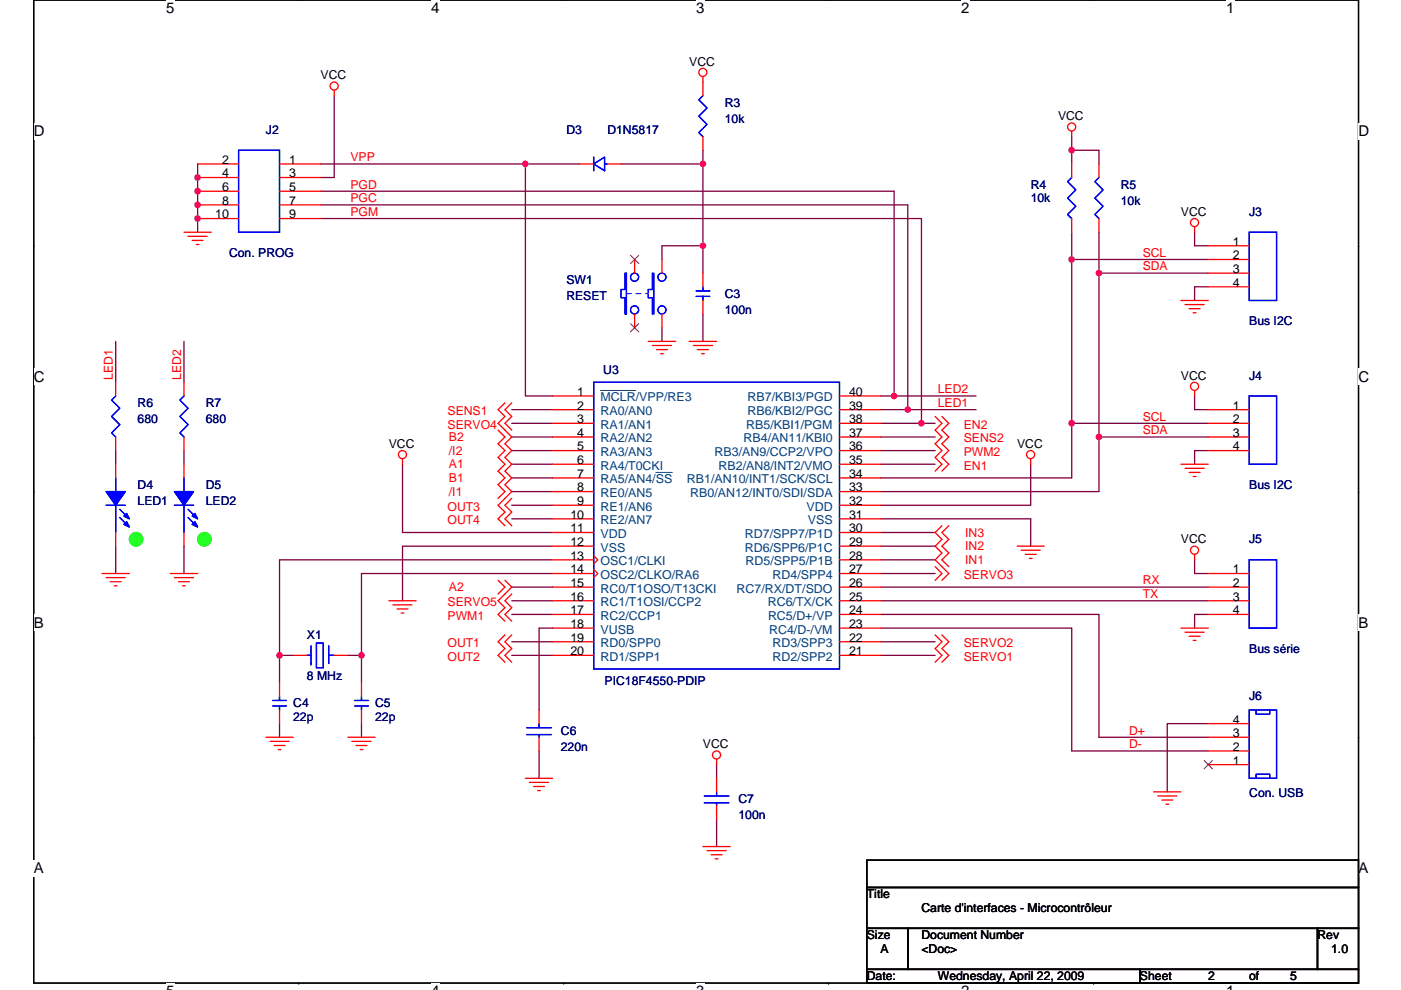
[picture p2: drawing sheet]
<svg xmlns="http://www.w3.org/2000/svg" width="297mm" height="210mm" viewBox="0 0 297 210" stroke-linecap="round" stroke-linejoin="round" font-family="sans-serif">
<path d="M7.2 0h280.8v208.5h-280.8z" fill="none" stroke="#000" stroke-width=".28"/>
<g fill="#fff">
<path d="M35.2 0h1.8v3.5h-1.8z"/>
<path d="M35.2 208.5h1.8v1.4h-1.8z"/>
</g>
<path d="M63.3 0h.1M63.3 208.5h.1" fill="none" stroke="#000" stroke-width=".28"/>
<g fill="#fff">
<path d="M91.4 0h1.8v3.5h-1.8z"/>
<path d="M91.4 208.5h1.8v1.4h-1.8z"/>
</g>
<path d="M119.5 0h.1M119.5 208.5h.1" fill="none" stroke="#000" stroke-width=".28"/>
<g fill="#fff">
<path d="M147.6 0h1.7v3.5h-1.7z"/>
<path d="M147.6 208.5h1.7v1.4h-1.7z"/>
</g>
<path d="M175.7 0h.1M175.7 208.5h.1" fill="none" stroke="#000" stroke-width=".28"/>
<g fill="#fff">
<path d="M203.8 0h1.7v3.5h-1.7z"/>
<path d="M203.8 208.5h1.7v1.4h-1.7z"/>
</g>
<path d="M231.9 0h.1M231.9 208.5h.1" fill="none" stroke="#000" stroke-width=".28"/>
<g fill="#fff">
<path d="M259.9 0h1.8v3.5h-1.8z"/>
<path d="M259.9 208.5h1.8v1.4h-1.8z"/>
<path d="M7.2 26.1h2.2v3.5h-2.2z"/>
<path d="M288 26.1h2.3v3.5h-2.3z"/>
<path d="M7.2 78.2h2.2v3.5h-2.2z"/>
<path d="M288 78.2h2.3v3.5h-2.3z"/>
</g>
<path d="M7.2 52.1h.1M288 52.1h.1" fill="none" stroke="#000" stroke-width=".28"/>
<g fill="#fff">
<path d="M7.2 130.3h2v3.5h-2z"/>
<path d="M288 130.3h2.1v3.5h-2.1z"/>
</g>
<path d="M7.2 104.3h.1M288 104.3h.1" fill="none" stroke="#000" stroke-width=".28"/>
<g fill="#fff">
<path d="M7.1 182.4h2.2v3.5h-2.2z"/>
<path d="M288 182.4h2.1v3.5h-2.1z"/>
</g>
<path d="M7.2 156.4h.1M288 156.4h.1M183.8 196.9h8.7v8.7h-8.7zM183.8 182.4h104.2v5.8h-104.2zM183.8 188.2h104.2v8.7h-104.2zM192.5 196.9h86.8v8.7h-86.8zM279.3 196.9h8.7v8.7h-8.7zM183.8 205.6h57.9v2.9h-57.9zM241.7 205.6h46.3v2.9h-46.3z" fill="none" stroke="#000" stroke-width=".28"/>
<g fill="none" stroke="#800040" stroke-width=".28">
<path d="M41.9 34.8v14.5M68 34.8h43.4M70.9 20.3v17.4h-2.9M111.4 34.8v49.2h5.8M111.4 34.8h11.6M131.7 34.8h17.3M149 34.8v17.3M149 31.9v2.9M227.2 31.9h5.8v2.9M227.2 29v2.9M227.2 31.9v2.9M68 43.5h124.5v43.4"/>
<path d="M68 46.4h127.4v43.4M68 40.6h121.6v43.4M149 52.1h-8.6v2.9M149 52.1v5.8M227.2 55h29M227.2 55v34.8M227.2 49.3v5.7M233 49.3v43.4M233 57.9h23.2M253.3 49.3v2.8h2.9M24.5 72.4v8.7M39 72.4v8.7"/>
<path d="M140.4 69.5v2.9M149 66.6v5.8M256.2 60.8h-2.9v2.9M24.5 95.6v2.9M39 95.6v2.9M85.3 98.5v14.4h31.9M108.5 86.9h8.7M108.5 95.6h8.7M108.5 98.5h8.7M108.5 92.7h8.7M108.5 89.8h8.7M186.7 89.8h8.7"/>
<path d="M186.7 95.6h11.6M186.7 98.5h11.6M186.7 92.7h11.6M186.7 86.9h5.8M186.7 84h2.9M189.6 84h17.3M192.5 86.9h14.4M195.4 89.8h2.9M218.5 98.5v8.7h-31.8M227.2 89.8v11.6h-40.5M227.2 89.8h29M233 92.7v11.6h-46.3"/>
<path d="M233 92.7h23.2M253.3 84v2.9h2.9M256.2 95.6h-2.9v2.9M24.5 115.8v5.8M39 115.8v5.8M108.5 110h8.7M108.5 101.4h8.7M108.5 104.3h8.7M108.5 107.2h8.7M117.2 118.7h-57.9v20.3M117.2 115.8h-31.9v11.6M186.7 112.9h11.6"/>
<path d="M186.7 115.8h11.6M186.7 118.7h11.6M186.7 110h31.8v5.8M253.3 118.7v2.9h2.9M59.3 139v5.8M59.3 139h2.9M73.7 139h2.9M76.6 139v5.8M108.5 136.1h8.7M108.5 127.4h8.7M108.5 130.3h8.7M108.5 139h8.7"/>
<path d="M108.5 124.5h8.7M117.2 133.2h-2.9v17.4M117.2 121.6h-40.6v17.4M186.7 121.6h11.6M186.7 136.1h11.6M186.7 139h11.6M186.7 133.2h40.5v26.1h29M186.7 130.3h46.3v26.1h23.2M186.7 127.4h69.5M186.7 124.5h69.5M256.2 130.3h-2.9v2.9M59.3 153.5v2.9"/>
<path d="M76.6 153.5v2.9M114.3 159.3v5.8M256.2 153.5h-8.7v14.5M151.9 173.8v5.8M151.9 162.2v2.9"/>
</g>
<g fill="#f0f" stroke="#f0f" stroke-width=".28">
<circle cx="195.3" cy="89.8" r=".57"/>
<circle cx="189.6" cy="84" r=".57"/>
<circle cx="41.9" cy="46.3" r=".57"/>
<circle cx="41.9" cy="40.6" r=".57"/>
<circle cx="41.9" cy="37.7" r=".57"/>
<circle cx="41.9" cy="43.4" r=".57"/>
<circle cx="149" cy="34.8" r=".57"/>
<circle cx="149" cy="52.1" r=".57"/>
<circle cx="227.2" cy="31.9" r=".57"/>
<circle cx="192.5" cy="86.9" r=".57"/>
<circle cx="76.6" cy="139" r=".57"/>
<circle cx="59.3" cy="139" r=".57"/>
<circle cx="111.4" cy="34.8" r=".57"/>
<circle cx="233" cy="92.7" r=".57"/>
<circle cx="233" cy="57.9" r=".57"/>
<circle cx="227.2" cy="89.8" r=".57"/>
<circle cx="227.2" cy="55" r=".57"/>
</g>
<g fill="none" stroke="#f00" stroke-width=".28">
<path d="M70.9 19.1v1.2M149 16.2v4.1M41.9 34.8h8.7M41.9 37.7h8.7M59.3 34.8h8.7M59.3 37.7h8.7M123 34.8h2.9M128.8 34.8h2.9M149 29v2.9M227.2 27.8v1.2M227.2 34.8v2.9M233 34.8v2.9"/>
<path d="M39 49.3h5.8M39.9 50.1h4M40.7 51h2.3M41.6 51.9h.6M41.9 40.6h8.7M41.9 43.5h8.7M41.9 46.4h8.7M59.3 40.6h8.7M59.3 43.5h8.7M59.3 46.4h8.7M134.6 55v2.9M140.4 55v2.9"/>
<path d="M149 57.9v2.9M227.2 46.4v2.9M233 46.4v2.9M253.3 48.1v1.2M256.2 52.1h8.7M256.2 55h8.7M256.2 57.9h8.7M134.6 66.6v2.9M137.5 72.4h5.8M138.3 73.3h4.1M139.2 74.1h2.3M140.1 75h.5"/>
<path d="M140.4 66.6v2.9M146.1 72.4h5.8M147 73.3h4.1M147.9 74.1h2.3M148.8 75h.5M149 63.7v2.9M250.4 63.7h5.8M251.2 64.6h4.1M252.1 65.5h2.3M253 66.3h.6M256.2 60.8h8.7M24.5 81.1v2.9"/>
<path d="M24.5 92.7v2.9M24.5 98.5v2.9M39 81.1v2.9M39 92.7v2.9M39 98.5v2.9M85.3 97.3v1.2M105.6 91.2l1.5 1.5-1.5 1.4 1.5 1.5-1.5 1.4 1.5 1.5-1.5 1.4 1.5 1.5-1.5 1.4 1.5 1.5-1.5 1.4M107.1 85.4l-1.5 1.5 1.5 1.4-1.5 1.5 2.9 2.9-1.4 1.4 1.4 1.5-1.4 1.4 1.4 1.5-1.4 1.4 1.4 1.5-1.4 1.4 1.4 1.5-2.9 2.9 1.5 1.4-1.5 1.4 1.5 1.5M108.5 85.4l-1.4 1.5 1.4 1.4-1.4 1.5 1.4 1.4M117.2 84h8.7M117.2 86.9h8.7M117.2 89.8h8.7"/>
<path d="M117.2 92.7h8.7M117.2 95.6h8.7M117.2 98.5h8.7M178 84h8.7M178 86.9h8.7M178 89.8h8.7M178 92.7h8.7M178 95.6h8.7M178 98.5h8.7M198.3 88.3l1.4 1.5-1.4 1.4 1.4 1.5-1.4 1.4 1.4 1.5-1.4 1.4 1.4 1.5-1.4 1.4M199.7 88.3l1.5 1.5-1.5 1.4 1.5 1.5-1.5 1.4 1.5 1.5-1.5 1.4 1.5 1.5-1.5 1.4M218.5 97.3v1.2"/>
<path d="M250.4 98.5h5.8M251.2 99.3h4.1M253.3 82.8v1.2M256.2 86.9h8.7M256.2 89.8h8.7M256.2 92.7h8.7M256.2 95.6h8.7M24.5 112.9v2.9M39 112.9v2.9M108.5 105.7l-1.4 1.5 1.4 1.4-1.4 1.4 1.4 1.5M117.2 101.4h8.7M117.2 104.3h8.7"/>
<path d="M117.2 107.2h8.7M117.2 110h8.7M117.2 112.9h8.7M117.2 115.8h8.7M117.2 118.7h8.7M125.9 117.9l.8 .8-.8 .9M178 101.4h8.7M178 104.3h8.7M178 107.2h8.7M178 110h8.7M178 112.9h8.7M178 115.8h8.7"/>
<path d="M178 118.7h8.7M199.7 111.5l-1.4 1.4 1.4 1.5-1.4 1.4 1.4 1.5-1.4 1.4 2.9 2.9-1.5 1.5M201.2 111.5l-1.5 1.4 1.5 1.5-1.5 1.4 1.5 1.5-1.5 1.4 1.5 1.5M215.6 115.8h5.8M216.5 116.7h4.1M217.4 117.6h2.3M218.2 118.4h.6M252.1 100.2h2.3M253 101.1h.6M253.3 117.6v1.1M21.6 121.6h5.8M22.5 122.5h4.1"/>
<path d="M23.4 123.4h2.3M24.2 124.2h.6M36.1 121.6h5.8M37 122.5h4M37.8 123.4h2.4M38.7 124.2h.6M62.2 139h2.9M70.9 139h2.8M82.4 127.4h5.8M83.3 128.3h4.1M84.2 129.2h2.3M85 130h.6"/>
<path d="M105.6 123.1l1.5 1.4-1.5 1.5M107.1 134.7l-1.5 1.4 1.5 1.5-1.5 1.4 1.5 1.5M107.1 123.1l1.4 1.4-2.9 2.9 1.5 1.5-1.5 1.4 1.5 1.5M108.5 134.7l-1.4 1.4 1.4 1.5-1.4 1.4 1.4 1.5M108.5 126l-1.4 1.4 1.4 1.5-1.4 1.4 1.4 1.5M117.2 121.6h8.7M117.2 124.5h8.7M117.2 127.4h8.7M117.2 130.3h8.7M117.2 133.2h8.7M117.2 136.1h8.7M117.2 139h8.7"/>
<path d="M125.9 120.8l.8 .8-.8 .9M178 121.6h8.7M178 124.5h8.7M178 127.4h8.7M178 130.3h8.7M178 133.2h8.7M178 136.1h8.7M178 139h8.7M198.3 120.2l1.4 1.4-1.4 1.5M198.3 134.7l1.4 1.4-1.4 1.5 1.4 1.4-1.4 1.5M199.7 134.7l1.5 1.4-1.5 1.5 1.5 1.4-1.5 1.5M250.4 133.2h5.8"/>
<path d="M251.2 134.1h4.1M252.1 135h2.3M253 135.8h.6M256.2 121.6h8.7M256.2 124.5h8.7M256.2 127.4h8.7M256.2 130.3h8.7M56.4 156.4h5.8M57.3 157.2h4M58.1 158.1h2.3M59 159h.6M59.3 144.8v2.9"/>
<path d="M59.3 150.6v2.9M73.7 156.4h5.8M74.6 157.2h4.1M75.5 158.1h2.3M76.4 159h.5M76.6 144.8v2.9M76.6 150.6v2.9M114.3 150.6v2.9M114.3 156.4v2.9M256.2 159.3h8.7M256.2 156.4h8.7M256.2 153.5h8.7"/>
<path d="M111.4 165.1h5.8M112.3 165.9h4M113.1 166.8h2.3M114 167.7h.6M149 179.6h5.8M151.9 165.1v2.9M151.9 170.9v2.9M151.9 161v1.2M244.6 168h5.8M245.5 168.8h4M246.3 169.7h2.3M247.2 170.6h.6"/>
<path d="M256.2 162.2h8.7M149.9 180.4h4.1M150.8 181.3h2.3M151.6 182.2h.6"/>
<circle cx="70.9" cy="18.3" r=".86"/>
<circle cx="149" cy="15.4" r=".86"/>
<circle cx="227.2" cy="26.9" r=".86"/>
<circle cx="253.3" cy="47.2" r=".86"/>
<circle cx="85.3" cy="96.4" r=".86"/>
<circle cx="218.5" cy="96.4" r=".86"/>
<circle cx="253.3" cy="81.9" r=".86"/>
<circle cx="253.3" cy="116.7" r=".86"/>
<circle cx="151.9" cy="160.1" r=".86"/>
</g>
<g fill="#0f0" stroke="#0f0" stroke-width=".28">
<circle cx="28.9" cy="114.4" r="1.44"/>
<circle cx="43.3" cy="114.4" r="1.44"/>
</g>
<g fill="none" stroke="#00f" stroke-width=".28">
<path d="M50.6 31.9h8.7v17.4h-8.7zM125.9 33.3v2.9M125.9 34.8l2.3-1.5v2.9zM128.2 34.8h.6M149 20.3l-.8 .9 1.7 1.7-1.7 1.7 1.7 1.8-1.7 1.7 .8 .9M227.2 37.7l-.8 .8 1.7 1.8-1.7 1.7 1.7 1.8-1.7 1.7 .8 .9M233 37.7l-.9 .8 1.8 1.8-1.8 1.7 1.8 1.8-1.8 1.7 .9 .9M132.5 57.9h.3v8.7h-.3v-3.5h-.8v-1.7h.8zM138.3 57.9v3.5h-.8v1.7h.8v3.5M138.6 57.9v8.7M264.9 49.3h5.8v14.4h-5.8zM147.6 62.9h2.9"/>
<path d="M147.6 61.7h2.9M149 60.8v.9M149 62.9v.8M24.5 84l-.8 .9 1.7 1.7-1.7 1.7 1.7 1.8-1.7 1.7 .8 .9M39 84l-.9 .9 1.8 1.7-1.8 1.7 1.8 1.8-1.8 1.7 .9 .9M125.9 81.1h52.1v60.8h-52.1zM264.9 84h5.8v14.5h-5.8zM22.5 107.2h4.1M24.5 101.4v2.9M24.5 107.2v5.7M25.4 108l1.7 1.8M25.4 109.8l1.7 1.7"/>
<path d="M37 107.2h4M39 101.4v2.9M39 107.2v5.7M39.9 108l1.7 1.8M39.9 109.8l1.7 1.7M264.9 118.7h5.8v14.5h-5.8zM65.1 139h.8M65.9 137v4M67.1 136.4h1.4v5.2h-1.4zM69.7 139h1.2M69.7 137v3.7M57.8 149.7h2.9"/>
<path d="M57.8 148.6h2.9M59.3 147.7v.9M59.3 149.7v.9M65.1 141h.1M69.7 140.7h.1M70.6 140.7h.1M75.2 148.6h2.9M75.2 149.7h2.9M76.6 149.7v.9M76.6 147.7v.9M111.7 154.3h5.2M111.7 155.8h5.2"/>
<path d="M114.3 155.8v.6M114.3 153.5v.8M264.9 150.6h5.8v14.5h-5.8zM266.3 150.6v.9h2.9v-.9M149.3 168.8h5.2M149.3 170.3h5.2M151.9 170.3v.6M151.9 168v.8M266.3 165.1v-.9h2.9v.9"/>
<circle cx="134.5" cy="58.8" r=".86"/>
<circle cx="140.3" cy="58.8" r=".86"/>
<circle cx="134.5" cy="65.7" r=".86"/>
<circle cx="140.3" cy="65.7" r=".86"/>
</g>
<path d="M133.7 54.2l1.7 1.7M135.4 54.2l-1.7 1.7M133.7 68.6l1.7 1.8M135.4 68.6l-1.7 1.8M255.3 161.3l1.8 1.8M257 161.3l-1.7 1.8" fill="none" stroke="#804000" stroke-width=".21"/>
<g fill="#00f" stroke="#00f" stroke-width=".28">
<path d="M37 104.3h4l-2 2.9z" fill-rule="evenodd"/>
<path d="M41.3 110.6l.6 1.2-1.2-.6z" fill-rule="evenodd"/>
<path d="M41.3 108.9l.6 1.1-1.2-.5z" fill-rule="evenodd"/>
<path d="M37 104.3h4l-2 2.9z" fill-rule="evenodd"/>
<path d="M41.3 110.6l.6 1.2-1.2-.6z" fill-rule="evenodd"/>
<path d="M41.3 108.9l.6 1.1-1.2-.5z" fill-rule="evenodd"/>
<path d="M22.5 104.3h4.1l-2.1 2.9z" fill-rule="evenodd"/>
<path d="M26.8 110.6l.6 1.2-1.1-.6z" fill-rule="evenodd"/>
<path d="M26.8 108.9l.6 1.1-1.1-.5z" fill-rule="evenodd"/>
<path d="M22.5 104.3h4.1l-2.1 2.9z" fill-rule="evenodd"/>
<path d="M26.8 110.6l.6 1.2-1.1-.6z" fill-rule="evenodd"/>
<path d="M26.8 108.9l.6 1.1-1.1-.5z" fill-rule="evenodd"/>
</g>
<path d="M132.8 62.3h4.7M137.5 62.3h.1" fill="none" stroke="#fff" stroke-width=".21" stroke-dasharray="1 1 1 1 1 1 1 1"/>
<path d="M132.8 62.3h4.7M137.5 62.3h.1" fill="none" stroke="#00f" stroke-width=".21" stroke-dasharray="1 1 1 1 1 1 1 1"/>
<path d="M127.3 82.8h7.5M139 100.2h3.6" fill="none" stroke="#004080" stroke-width=".21"/>
<g font-size="3.2">
<text x="35.2" y="2.8">5</text>
<text x="91.4" y="2.8">4</text>
<text x="147.6" y="2.8">3</text>
<text x="203.8" y="2.8">2</text>
<text x="259.9" y="2.8">1</text>
<text x="7.2" y="28.9">D</text>
<text x="288" y="28.9">D</text>
<text x="7.2" y="81">C</text>
<text x="288" y="81">C</text>
<text x="7.2" y="133.1">B</text>
<text x="288" y="133.1">B</text>
<text x="7.2" y="185.3">A</text>
<text x="288" y="185.3">A</text>
</g>
<g font-size="2.6">
<text x="68" y="16.8">VCC</text>
<text x="146.1" y="13.9">VCC</text>
<text x="224.3" y="25.5">VCC</text>
<text x="47.1" y="34.8">2</text>
<text x="61.3" y="34.8">1</text>
<text x="47.1" y="37.6">4</text>
<text x="47.1" y="40.5">6</text>
<text x="61.3" y="37.6">3</text>
<text x="61.3" y="40.5">5</text>
<text x="45.6" y="46.3">10</text>
<text x="47.1" y="43.4">8</text>
<text x="61.3" y="43.4">7</text>
<text x="61.3" y="46.3">9</text>
<text x="250.4" y="45.8">VCC</text>
<text x="261.4" y="52.1">1</text>
<text x="261.4" y="55">2</text>
<text x="261.4" y="57.9">3</text>
<text x="261.4" y="60.8">4</text>
<text x="122.4" y="84">1</text>
<text x="180" y="84">40</text>
<text x="250.4" y="80.5">VCC</text>
<text x="122.4" y="86.9">2</text>
<text x="122.4" y="89.8">3</text>
<text x="180" y="89.8">38</text>
<text x="180" y="86.9">39</text>
<text x="261.4" y="86.9">1</text>
<text x="261.4" y="89.8">2</text>
<text x="82.4" y="95">VCC</text>
<text x="122.4" y="92.7">4</text>
<text x="122.4" y="95.5">5</text>
<text x="180" y="95.5">36</text>
<text x="180" y="92.7">37</text>
<text x="215.6" y="95">VCC</text>
<text x="261.4" y="92.7">3</text>
<text x="261.4" y="95.5">4</text>
<text x="122.4" y="98.4">6</text>
<text x="122.4" y="101.3">7</text>
<text x="180" y="101.3">34</text>
<text x="180" y="98.4">35</text>
<text x="122.4" y="104.2">8</text>
<text x="122.4" y="107.1">9</text>
<text x="180" y="107.1">32</text>
<text x="180" y="104.2">33</text>
<text x="120.9" y="110">10</text>
<text x="120.9" y="112.9">11</text>
<text x="180" y="112.9">30</text>
<text x="180" y="110">31</text>
<text x="120.9" y="115.8">12</text>
<text x="120.9" y="118.7">13</text>
<text x="180" y="115.8">29</text>
<text x="180" y="118.7">28</text>
<text x="250.4" y="115.3">VCC</text>
<text x="120.9" y="121.6">14</text>
<text x="120.9" y="124.5">15</text>
<text x="180" y="124.5">26</text>
<text x="180" y="121.6">27</text>
<text x="261.4" y="121.6">1</text>
<text x="261.4" y="124.5">2</text>
<text x="120.9" y="127.4">16</text>
<text x="120.9" y="130.3">17</text>
<text x="180" y="130.3">24</text>
<text x="180" y="127.4">25</text>
<text x="261.4" y="127.4">3</text>
<text x="261.4" y="130.3">4</text>
<text x="120.9" y="133.2">18</text>
<text x="120.9" y="136.1">19</text>
<text x="180" y="136.1">22</text>
<text x="180" y="133.2">23</text>
<text x="120.9" y="139">20</text>
<text x="180" y="139">21</text>
<text x="261.4" y="153.5">4</text>
<text x="149" y="158.7">VCC</text>
<text x="261.4" y="159.3">2</text>
<text x="261.4" y="156.4">3</text>
<text x="261.4" y="162.2">1</text>
<text x="183.8" y="190.6">Title</text>
<text x="195.4" y="193.5">Carte d'interfaces - Microcontrôleur</text>
<text x="183.8" y="199.2">Size</text>
<text x="186.7" y="202.1">A</text>
<text x="195.4" y="199.2">Document Number</text>
<text x="195.4" y="202.1">&lt;Doc&gt;</text>
<text x="279.3" y="199.2">Rev</text>
<text x="282.2" y="202.1">1.0</text>
<text x="183.8" y="207.9">Date:</text>
<text x="198.8" y="207.9">Wednesday, April 22, 2009</text>
<text x="241.7" y="207.9">Sheet</text>
<text x="256.2" y="207.9">2</text>
<text x="264.9" y="207.9">of</text>
<text x="273.6" y="207.9">5</text>
</g>
<g font-size="2.6" fill="#000080">
<text x="153.7" y="22.6">R3</text>
<text x="56.4" y="28.4">J2</text>
<text x="120.1" y="28.4">D3</text>
<text x="128.8" y="28.4">D1N5817</text>
<text x="153.7" y="26.1">10k</text>
<text x="218.5" y="40">R4</text>
<text x="237.6" y="40">R5</text>
<text x="218.5" y="42.9">10k</text>
<text x="237.6" y="43.5">10k</text>
<text x="264.9" y="45.8">J3</text>
<text x="48.6" y="54.5">Con. PROG</text>
<text x="120.1" y="60.3">SW1</text>
<text x="120.1" y="63.7">RESET</text>
<text x="153.7" y="63.2">C3</text>
<text x="153.7" y="66.6">100n</text>
<text x="264.9" y="68.9">Bus I2C</text>
<text x="127.9" y="79.4">U3</text>
<text x="264.9" y="80.5">J4</text>
<text x="29.2" y="86.3">R6</text>
<text x="29.2" y="89.8">680</text>
<text x="43.6" y="86.3">R7</text>
<text x="43.6" y="89.8">680</text>
<text x="29.2" y="103.7">D4</text>
<text x="29.2" y="107.2">LED1</text>
<text x="43.6" y="103.7">D5</text>
<text x="43.6" y="107.2">LED2</text>
<text x="264.9" y="103.7">Bus I2C</text>
<text x="264.9" y="115.3">J5</text>
<text x="65.1" y="135.6">X1</text>
<text x="264.9" y="138.5">Bus série</text>
<text x="65.1" y="144.2">8 MHz</text>
<text x="128.2" y="145.4">PIC18F4550-PDIP</text>
<text x="264.9" y="148.6">J6</text>
<text x="62.2" y="150">C4</text>
<text x="62.2" y="152.9">22p</text>
<text x="79.5" y="150">C5</text>
<text x="79.5" y="152.9">22p</text>
<text x="118.9" y="155.8">C6</text>
<text x="118.9" y="159.3">220n</text>
<text x="156.6" y="170.3">C7</text>
<text x="156.6" y="173.8">100n</text>
<text x="264.9" y="169.1">Con. USB</text>
</g>
<g font-size="2.6" fill="#f00">
<text x="74.3" y="34.2">VPP</text>
<text x="74.3" y="40">PGD</text>
<text x="74.3" y="45.8">PGM</text>
<text x="74.3" y="42.9">PGC</text>
<text x="242.3" y="57.4">SDA</text>
<text x="242.3" y="54.5">SCL</text>
<text x="24" y="80.5" transform="rotate(-90 24 80.5)">LED1</text>
<text x="38.4" y="80.5" transform="rotate(-90 38.4 80.5)">LED2</text>
<text x="198.8" y="83.4">LED2</text>
<text x="94.9" y="88.1">SENS1</text>
<text x="198.8" y="86.3">LED1</text>
<text x="242.3" y="89.2">SCL</text>
<text x="94.9" y="91">SERVO4</text>
<text x="95.2" y="93.6">B2</text>
<text x="204.3" y="93.9">SENS2</text>
<text x="204.3" y="91">EN2</text>
<text x="242.3" y="92.1">SDA</text>
<text x="95.2" y="99.4">A1</text>
<text x="95.2" y="96.5">/I2</text>
<text x="204.3" y="96.8">PWM2</text>
<text x="204.3" y="99.6">EN1</text>
<text x="95.2" y="102.3">B1</text>
<text x="95.2" y="105.1">/I1</text>
<text x="94.9" y="111.2">OUT4</text>
<text x="94.9" y="108.3">OUT3</text>
<text x="204.6" y="113.8">IN3</text>
<text x="204.6" y="119.6">IN1</text>
<text x="204.6" y="116.7">IN2</text>
<text x="95.2" y="125.4">A2</text>
<text x="204.3" y="122.8">SERVO3</text>
<text x="242.3" y="124">RX</text>
<text x="94.9" y="128.6">SERVO5</text>
<text x="94.9" y="131.5">PWM1</text>
<text x="242.3" y="126.9">TX</text>
<text x="94.9" y="137.3">OUT1</text>
<text x="204.3" y="137.3">SERVO2</text>
<text x="94.9" y="140.2">OUT2</text>
<text x="204.3" y="140.2">SERVO1</text>
<text x="239.4" y="155.8">D+</text>
<text x="239.4" y="158.7">D-</text>
</g>
<g font-size="2.6" fill="#004080">
<text x="127.3" y="85.2">MCLR/VPP/RE3</text>
<text x="127.3" y="88.1">RA0/AN0</text>
<text x="158.5" y="88.1">RB6/KBI2/PGC</text>
<text x="158.5" y="85.2">RB7/KBI3/PGD</text>
<text x="127.3" y="91">RA1/AN1</text>
<text x="127.3" y="93.9">RA2/AN2</text>
<text x="157.6" y="93.9">RB4/AN11/KBI0</text>
<text x="158.2" y="91">RB5/KBI1/PGM</text>
<text x="127.3" y="96.7">RA3/AN3</text>
<text x="127.3" y="99.6">RA4/T0CKI</text>
<text x="151.5" y="96.7">RB3/AN9/CCP2/VPO</text>
<text x="152.4" y="99.6">RB2/AN8/INT2/VMO</text>
<text x="127.3" y="102.5">RA5/AN4/SS</text>
<text x="127.3" y="105.4">RE0/AN5</text>
<text x="145.6" y="102.5">RB1/AN10/INT1/SCK/SCL</text>
<text x="146.3" y="105.4">RB0/AN12/INT0/SDI/SDA</text>
<text x="127.3" y="108.3">RE1/AN6</text>
<text x="127.3" y="111.2">RE2/AN7</text>
<text x="171" y="108.3">VDD</text>
<text x="171.3" y="111.2">VSS</text>
<text x="127.3" y="114.1">VDD</text>
<text x="127.3" y="117">VSS</text>
<text x="127.3" y="119.9">OSC1/CLKI</text>
<text x="157.9" y="117">RD6/SPP6/P1C</text>
<text x="157.9" y="114.1">RD7/SPP7/P1D</text>
<text x="158.1" y="119.9">RD5/SPP5/P1B</text>
<text x="127.3" y="122.8">OSC2/CLKO/RA6</text>
<text x="127.3" y="125.7">RC0/T1OSO/T13CKI</text>
<text x="156.2" y="125.7">RC7/RX/DT/SDO</text>
<text x="163.8" y="122.8">RD4/SPP4</text>
<text x="127.3" y="128.6">RC1/T1OSI/CCP2</text>
<text x="127.3" y="131.5">RC2/CCP1</text>
<text x="162.8" y="128.6">RC6/TX/CK</text>
<text x="162.8" y="131.5">RC5/D+/VP</text>
<text x="127.3" y="134.4">VUSB</text>
<text x="127.3" y="137.3">RD0/SPP0</text>
<text x="163.1" y="134.4">RC4/D-/VM</text>
<text x="163.8" y="137.3">RD3/SPP3</text>
<text x="127.3" y="140.2">RD1/SPP1</text>
<text x="163.8" y="140.2">RD2/SPP2</text>
</g>
</svg>
